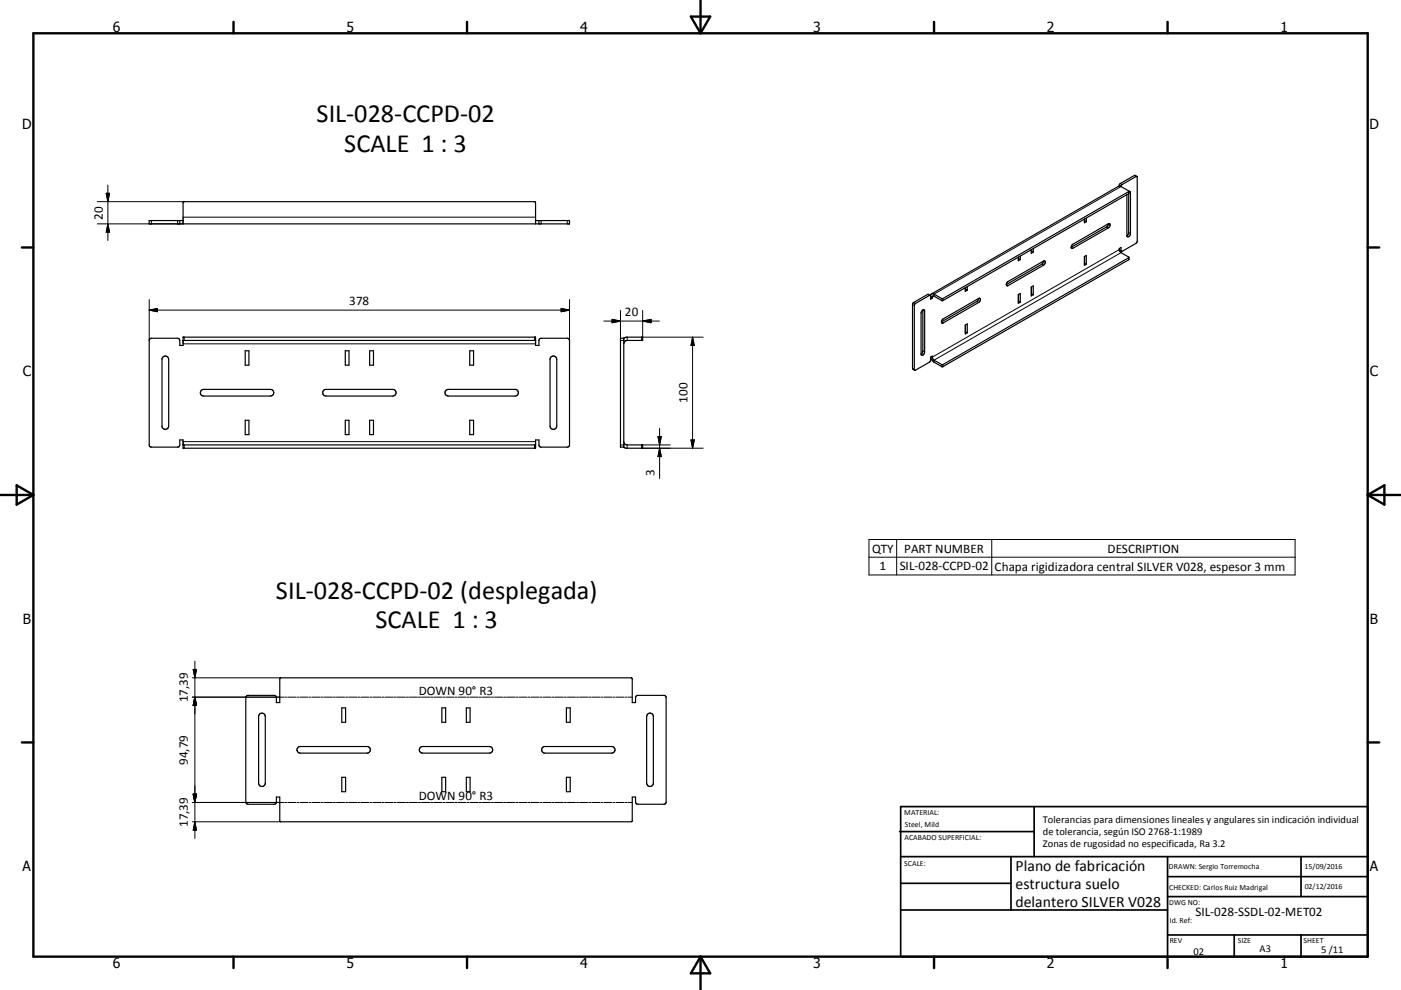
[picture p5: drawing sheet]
<svg xmlns="http://www.w3.org/2000/svg" width="420mm" height="297mm" viewBox="0 0 420 297" stroke-linecap="round" stroke-linejoin="round" font-family="sans-serif">
<g fill="none" stroke="#000" stroke-width=".36">
<path d="M336.1 56l2.4 1.4M336.1 56l.2-.6 4.3-2.4h.3v19.5l-.3 .5-4.4 2.4M336.1 56l-.8-.1-56 32.3M337.9 58.4v12.3M338.4 58.1l-55.7 32.1h-.4l-2.4-1.4-.3 .1-.1 .6M338.4 58.1v11.7l-.5 .9M338.4 58.1h.1M338.5 57.4l-55.8 32.2h-.4l-2.5-1.5-.5 .1M338.5 57.4l-.1 .7M338.5 57.5h.3l.1 .3v12.3a.69 .69 0 0 1-.2 .7 .69 .69 0 0 1-.8 0v-.1M340.8 52.9l-.7-.2-4.3 2.4-.2 .7M53.9 66.2v1"/>
<path d="M54.9 67.2v-6.4l.3-.3h105l.4 .3v6.4M54.9 66.2h-10.2v1h126.1v-1h-10.2M161.6 66.2v1M305.3 77.2v1l.6-.3M305.4 77.1v.5M305.4 77.6l.5 .3M305.4 77.6h-.1M305.9 76.8v1.1M309.2 74.9v1.1l.6-.4M309.3 75.3l.5 .3M309.3 75.3l-.1 .1M309.3 74.9v.4"/>
<path d="M309.8 74.6v1M312.8 78.3l-10.6 6.2-.5 .9M312.8 78.3h.2a.69 .69 0 0 1 .4 .7 .69 .69 0 0 1-.6 .6l-10.6 6.1h-.3l-.2-.3M312.8 78.3l-.5 1-10.6 6.1M321.4 73.5l10.9-6.4a.51 .51 0 0 1 .6 .4 .51 .51 0 0 1-.4 .6l-11.1 6.5-.2-.3zM325.1 77l.6-.4v2.7l-.6 .3zM325.1 65.8v1l.6-.3M325.2 65.7v.5M325.2 76.9v2M325.2 78.9l.5 .4M325.2 78.9l-.1 .1M325.2 66.2l.5 .3"/>
<path d="M325.2 66.2h-.1M325.7 65.4v1.1M332.3 67.1l-.5 1-10.6 6.1M335.6 74.9l.3 .8 2.6 1.5M335.6 74.6l.5-.4 .1 1.2-.6-.3zM338.5 77.2l-.1 .7-55.8 32.1-2.8-1.5-.8-1.4M338.5 77.2l-55.8 32.2h-.4l-2.4-1.4-.3-.5-.1-.7-.5 .3v1.1l-.3 .4-4.4 2.5M276.7 93h.4l.1 .4v12.2a.68 .68 0 0 1-.2 .8 .68 .68 0 0 1-.8 0v-.2M276.7 93l-.5 1v12.2M276.7 93v12.5l-.5 .7M278.9 88.6l-.7-.3-4.3 2.4-.3 .6v19.2l.6 .6M279 89.2l.5 .3"/>
<path d="M279 88.9l-.4-.2-4.1 2.3-.4 .5 .2 19.6M279.3 88.2l-.3 .4v1.2l.5-.3M289.4 86.3v1.1l.6-.4M289.4 97.5l.6-.3v2.6l-.6 .4zM289.5 86.7l.5 .3M289.5 86.7l-.1 .1M289.5 86.3v.4M289.5 97.5v2M289.5 99.5l.5 .3M289.5 99.5l-.1 .1M290 86v1M293.4 89.5a.46 .46 0 0 1 .6 .3 .46 .46 0 0 1-.2 .6l-11 6.5h-.4l-.2-.3"/>
<path d="M293.4 89.5l-10.6 6.2-.6 .9M293.4 89.5l-.5 1-10.7 6.1M305.3 88.4l.6-.4v2.7l-.6 .3zM305.4 90.3l.5 .4M305.4 90.3l-.1 .1M305.4 88.3v2M309.2 86.1l.6-.3v2.6l-.6 .4zM309.3 86.1v2M309.3 88.1l.5 .3M309.3 88.1l-.1 .1M44.8 101.8l.6-.3h8l.5 .5v1.6h1v-2.4h105.7v2.4h1v-1.6l.5-.5h8.1l.6 .6-.1 31.6-.6 .4h-8l-.5-.4v-1.7h-1v2.5h-105.7v-2.5h-1v1.7l-.5 .4h-8.2l-.5-.6zM48.8 107.1a1.01 1.01 0 0 1 1.1-.2 1.01 1.01 0 0 1 .7 .9v20a1 1 0 0 1-1 1 1 1 0 0 1-1-1v-20z"/>
<path d="M54.9 102.1h105.7M60.4 117.1l.7-.3h20a1 1 0 0 1 1 1 1 1 0 0 1-1 1h-20a1 1 0 0 1-1-.6 1 1 0 0 1 .3-1.1zM73.5 105.2h1.1v4.4h-1.1zM97.1 117.1l.6-.3h20a1 1 0 0 1 1 1 1 1 0 0 1-1 1h-20a1.01 1.01 0 0 1-.9-.6 1.01 1.01 0 0 1 .3-1.1zM103.5 105.2h1.1v4.4h-1.1zM110.8 105.2h1.2v4.4h-1.2zM133.7 117.1l.7-.3h20a1 1 0 0 1 1 1 1 1 0 0 1-1 1h-20a1 1 0 0 1-.9-.6 1 1 0 0 1 .2-1.1zM140.8 105.2h1.2v4.4h-1.2zM165.2 107.1a1.02 1.02 0 0 1 1.1-.2 1.02 1.02 0 0 1 .6 .9v20a1.01 1.01 0 0 1-1 1 1.01 1.01 0 0 1-1-1v-20zM186 101.5h1v32.6h-1zM186.9 101.5l1.1-.3h4.7v.9l-4.9 .1-.6 .3-.2 .7M54.9 133.5h105.7"/>
<path d="M73.5 126.1h1.1v4.3h-1.1zM103.5 126.1h1.1v4.3h-1.1zM110.8 126.1h1.2v4.3h-1.2zM140.8 126.1h1.2v4.3h-1.2zM187 132.5l.2 .6 .6 .4h4.9v1h-5l-.8-.4M73.9 208.8l.5-.2h8l.4 .5 .1 1.7h1v-7.1l.3-.3h105.1l.3 .3v7.1h.9l.1-1.7 .6-.5h7.9l.6 .5v31.7l-.6 .5h-7.9l-.6-.5-.1-1.7h-.9v7.1l-.4 .3h-105.1l-.2-.3v-7.1h-1l-.1 1.7-.4 .5h-8l-.7-.5v-31.5zM77.8 214.3a1 1 0 0 1 1.1-.3 1 1 0 0 1 .6 .9v20.1a1 1 0 0 1-1 1 1 1 0 0 1-1-1v-20.1zM102.5 212.4h1.1v4.3h-1.1zM132.5 212.4h1.1v4.3h-1.1zM139.8 212.4h1.1v4.3h-1.1zM169.8 212.4h1.2v4.3h-1.2zM194.1 214.3a1 1 0 0 1 1.1-.3 1 1 0 0 1 .7 .9v20.1a1 1 0 0 1-1 1 1 1 0 0 1-1-1v-20.1z"/>
<path d="M89.4 224.2l.6-.2h20a.99 .99 0 0 1 1 1 .99 .99 0 0 1-1 .9h-20a1 1 0 0 1-.9-.6 1 1 0 0 1 .3-1.1zM102.5 233.2h1.1v4.3h-1.1zM126 224.2l.7-.2h20a.99 .99 0 0 1 1 1 .99 .99 0 0 1-1 .9h-20a.98 .98 0 0 1-.9-.6 .98 .98 0 0 1 .2-1.1zM132.5 233.2h1.1v4.3h-1.1zM139.8 233.2h1.1v4.3h-1.1zM162.7 224.2l.7-.2h20a.99 .99 0 0 1 1 1 .99 .99 0 0 1-1 .9h-20a.99 .99 0 0 1-1-.6 .99 .99 0 0 1 .3-1.1zM169.8 233.2h1.2v4.3h-1.2z"/>
</g>
<g fill="none" stroke="#000" stroke-width=".3">
<path d="M31.9 58h.9l-.5 2.5zM32.3 55.5v16.7M335.6 55.7l.4 .2M335.9 55l.6 .4M336.1 56l-56.1 32.2v.7M338.4 57.5v.6M338.5 57.6l.4 .2M340.1 52.7l.5 .3M29.2 67.2h25.7M29.2 60.5h26M32.3 67.2l.5 2.5h-.9zM45.4 66.2v1"/>
<path d="M53.2 66.2v1M54.9 65.2h105.7M162.2 66.2v1M170.1 66.2v1M312.3 79.3l.5 .3M321.2 74.2l.5 .3M331.8 68.1l.5 .3M336.1 75.8l-56.1 32.3v.6M336.1 75.2l-.5-.3-56.1 32.2-.3-.1M338.4 77.3v.6M338.4 69.8l.5 .3M44.7 93h126.1"/>
<path d="M44.7 93l2.5-.5v1zM44.7 89.9v12.2M168.2 92.5l2.6 .5-2.6 .5zM170.8 89.9v12.2M181 96.3h16.7M183.5 95.8l2.5 .5-2.5 .5zM186 93.1v9h1M192.7 96.3l2.5-.5v1zM192.7 93.1v8.1M273.6 91.3l.5 .3M273.9 90.7l.6 .3M276.7 93l.5 .4"/>
<path d="M278.1 88.3l.5 .4M279 88.9l.5 .3 .6-.3M282.2 96.6l.6 .3M282.3 89.6v.6M282.7 89.6v.6M292.9 90.5l.5 .3M301.7 85.4l.5 .3M54.9 103.2h105.7M55.2 101.2v.9M160.2 101.2v.9M188 101.2v.9M207.6 101.2v33.3"/>
<path d="M207.6 101.2l.5 2.4h-.9zM210.8 101.2h-18.5v.9M273.6 110.5l.5 .3M276.7 105.3l.5 .3M282.3 109.4v.6M282.7 109.4v.6M54.9 132.5h105.7M55.2 133.5v1M160.2 133.5v1M186 133.5h1M188 133.5v1M197.3 131h1l-.5 2.5z"/>
<path d="M197.8 128.5v15.1M197.8 134.5l.5 2.5h-1zM200.9 133.5h-8.6v1h18.5M207.2 132h.9l-.5 2.5zM260.5 161.9h127.8v10.6h-127.8zM260.5 167.2h127.8M268.8 161.9v10.6M297.3 161.9v10.6M58.4 198.4v53.1M57.7 209.2h27.4M57.7 203.4h26.5M57.9 200.8h1l-.5 2.6z"/>
<path d="M58.4 209.2l.5 2.4h-1zM85.4 209.2h.6M86.3 209.2h2.4M89 209.2h.6M89.9 209.2h2.5M92.7 209.2h.6M93.6 209.2h2.4M96.3 209.2h.6M97.2 209.2h2.5M100 209.2h.6M100.9 209.2h2.4M103.6 209.2h.6"/>
<path d="M104.5 209.2h2.4M107.2 209.2h.7M108.2 209.2h2.4M110.9 209.2h.6M111.8 209.2h2.4M114.5 209.2h.6M115.5 209.2h2.4M118.2 209.2h.6M119.1 209.2h2.4M121.8 209.2h.6M122.7 209.2h2.5M125.5 209.2h.6"/>
<path d="M126.4 209.2h2.4M129.1 209.2h.6M130 209.2h2.4M132.8 209.2h.6M133.7 209.2h2.4M136.4 209.2h.6M137.3 209.2h2.4M140 209.2h.7M141 209.2h2.4M143.7 209.2h.6M144.6 209.2h2.4M147.3 209.2h.6"/>
<path d="M148.2 209.2h2.5M151 209.2h.6M151.9 209.2h2.4M154.6 209.2h.6M155.5 209.2h2.5M158.3 209.2h.6M159.2 209.2h2.4M161.9 209.2h.6M162.8 209.2h2.4M165.5 209.2h.7M166.5 209.2h2.4M169.2 209.2h.6"/>
<path d="M170.1 209.2h2.4M172.8 209.2h.6M173.8 209.2h2.4M176.5 209.2h.6M177.4 209.2h2.4M180.1 209.2h.6M181 209.2h2.5M183.8 209.2h.6M184.7 209.2h2.4M187.4 209.2h.6M188.3 209.2h1.3M57.9 238.3h1l-.5 2.4z"/>
<path d="M57.7 240.7h27.4M57.7 246.5h26.5M58.4 246.5l.5 2.6h-1zM85.4 240.7h.6M86.3 240.7h2.4M89 240.7h.6M89.9 240.7h2.5M92.7 240.7h.6M93.6 240.7h2.4M96.3 240.7h.6M97.2 240.7h2.5M100 240.7h.6"/>
<path d="M100.9 240.7h2.4M103.6 240.7h.6M104.5 240.7h2.4M107.2 240.7h.7M108.2 240.7h2.4M110.9 240.7h.6M111.8 240.7h2.4M114.5 240.7h.6M115.5 240.7h2.4M118.2 240.7h.6M119.1 240.7h2.4M121.8 240.7h.6"/>
<path d="M122.7 240.7h2.5M125.5 240.7h.6M126.4 240.7h2.4M129.1 240.7h.6M130 240.7h2.4M132.8 240.7h.6M133.7 240.7h2.4M136.4 240.7h.6M137.3 240.7h2.4M140 240.7h.7M141 240.7h2.4M143.7 240.7h.6"/>
<path d="M144.6 240.7h2.4M147.3 240.7h.6M148.2 240.7h2.5M151 240.7h.6M151.9 240.7h2.4M154.6 240.7h.6M155.5 240.7h2.5M158.3 240.7h.6M159.2 240.7h2.4M161.9 240.7h.6M162.8 240.7h2.4M165.5 240.7h.7"/>
<path d="M166.5 240.7h2.4M169.2 240.7h.6M170.1 240.7h2.4M172.8 240.7h.6M173.8 240.7h2.4M176.5 240.7h.6M177.4 240.7h2.4M180.1 240.7h.6M181 240.7h2.5M183.8 240.7h.6M184.7 240.7h2.4M187.4 240.7h.6"/>
<path d="M188.3 240.7h1.3"/>
</g>
<circle cx="276.7" cy="93" r=".18" fill="#000"/>
<g fill="none" stroke="#000" stroke-width=".71">
<path d="M10 10h400v277h-400zM70 6.6v3.4M140 6.6v3.4M207.1 5h5.8l-2.9 5zM210 0v10M280 6.6v3.4M350 6.6v3.4M6.6 74.2h3.4M410 74.2h3.5M0 148.5h10M5 145.6l5 2.9-5 2.9zM410 148.5h10.1"/>
<path d="M410 148.5l5.1-2.9v5.8zM6.6 222.7h3.4M410 222.7h3.5M70 287v3.4M140 287v3.4M210 287v10M210 287l2.9 5h-5.8zM280 287v3.4M350 287v3.4"/>
</g>
<g fill="none" stroke="#000" stroke-width=".51">
<path d="M269.7 249.5h40.3M270 242h140v45h-140zM270 257h140M303.1 257v16M310 242v15M350 257v30M390.1 257v12M270 265h33.1M270 273h80M350 269h60M350 263h60M350 280.5h60"/>
<path d="M370 280.5v6.5M390.1 280.5v6.5"/>
</g>
<g fill="#000" stroke="#000" stroke-width=".3">
<path d="M31.9 58h.9l-.5 2.5zM32.3 67.2l.5 2.5h-.9zM44.7 93l2.5-.5v1zM168.2 92.5l2.6 .5-2.6 .5zM183.5 95.8l2.5 .5-2.5 .5zM192.7 96.3l2.5-.5v1zM207.6 101.2l.5 2.4h-.9zM197.3 131h1l-.5 2.5zM197.8 134.5l.5 2.5h-1zM207.2 132h.9l-.5 2.5zM57.9 200.8h1l-.5 2.6zM58.4 209.2l.5 2.4h-1z"/>
<path d="M57.9 238.3h1l-.5 2.4zM58.4 246.5l.5 2.6h-1z"/>
</g>
<g font-size="7.9">
<text x="94.9" y="36.6">SIL-028-CCPD-02</text>
<text x="103.2" y="45.6">SCALE 1 : 3</text>
<text x="82.7" y="179.6">SIL-028-CCPD-02 (desplegada)</text>
<text x="112.6" y="188.6">SCALE 1 : 3</text>
</g>
<g font-size="4.7">
<text x="304.5" y="261.2">Plano de fabricación</text>
<text x="304.5" y="266.6">estructura suelo</text>
<text x="304.5" y="272">delantero SILVER V028</text>
</g>
<g font-size="4.2">
<text x="33.9" y="9.6">6</text>
<text x="103.9" y="9.6">5</text>
<text x="173.9" y="9.6">4</text>
<text x="243.8" y="9.6">3</text>
<text x="313.9" y="9.6">2</text>
<text x="383.9" y="9.6">1</text>
<text x="6.7" y="38.7">D</text>
<text x="410.5" y="38.7">D</text>
<text x="6.9" y="112.9">C</text>
<text x="410.7" y="112.9">C</text>
<text x="6.9" y="187.1">B</text>
<text x="410.7" y="187.1">B</text>
<text x="6.8" y="261.4">A</text>
<text x="410.7" y="261.4">A</text>
<text x="33.9" y="290.4">6</text>
<text x="103.9" y="290.4">5</text>
<text x="173.9" y="290.4">4</text>
<text x="243.8" y="290.4">3</text>
<text x="313.9" y="290.4">2</text>
<text x="383.9" y="290.4">1</text>
</g>
<g font-size="3.9">
<text x="30.8" y="65.9" transform="rotate(-90 30.8 65.9)">20</text>
<text x="104.7" y="91.5">378</text>
<text x="187.4" y="94.7">20</text>
<text x="206.1" y="120.8" transform="rotate(-90 206.1 120.8)">100</text>
<text x="196.3" y="142.8" transform="rotate(-90 196.3 142.8)">3</text>
<text x="261.5" y="165.8">QTY</text>
<text x="271.1" y="165.8">PART NUMBER</text>
<text x="332.1" y="165.8">DESCRIPTION</text>
<text x="263.7" y="171.1">1</text>
<text x="269.7" y="171.1">SIL-028-CCPD-02</text>
<text x="298.2" y="171.2">Chapa rigidizadora central SILVER V028, espesor 3 mm</text>
<text x="125.6" y="208.4">DOWN 90° R3</text>
<text x="56.3" y="210.7" transform="rotate(-90 56.3 210.7)">17,39</text>
<text x="56.3" y="229.4" transform="rotate(-90 56.3 229.4)">94,79</text>
<text x="125.6" y="239.9">DOWN 90° R3</text>
<text x="56.3" y="248.2" transform="rotate(-90 56.3 248.2)">17,39</text>
<text x="358.4" y="274.9">SIL-028-SSDL-02-MET02</text>
</g>
<g font-size="3.1">
<text x="312.7" y="246.8">Tolerancias para dimensiones lineales y angulares sin indicación individual</text>
<text x="312.7" y="250.4">de tolerancia, según ISO 2768-1:1989</text>
<text x="312.7" y="254">Zonas de rugosidad no especificada, Ra 3.2</text>
<text x="357.8" y="286.5">02</text>
<text x="377.6" y="285.6">A3</text>
<text x="396.1" y="285.9">5 /11</text>
</g>
<g font-size="2.4">
<text x="271.1" y="244.4">MATERIAL:</text>
<text x="271.2" y="252">ACABADO SUPERFICIAL:</text>
<text x="271.3" y="248">Steel, Mild</text>
<text x="271.1" y="259.7">SCALE:</text>
<text x="350.4" y="260.8">DRAWN: Sergio Torremocha</text>
<text x="391.1" y="260.6">15/09/2016</text>
<text x="350.5" y="266.9">CHECKED: Carlos Ruiz Madrigal</text>
<text x="391.2" y="266.7">02/12/2016</text>
<text x="350.5" y="271.4">DWG NO:</text>
<text x="350.7" y="276.9">Id. Ref:</text>
<text x="350.7" y="282.8">REV</text>
<text x="371.1" y="282.9">SIZE</text>
<text x="390.8" y="283">SHEET</text>
</g>
</svg>
